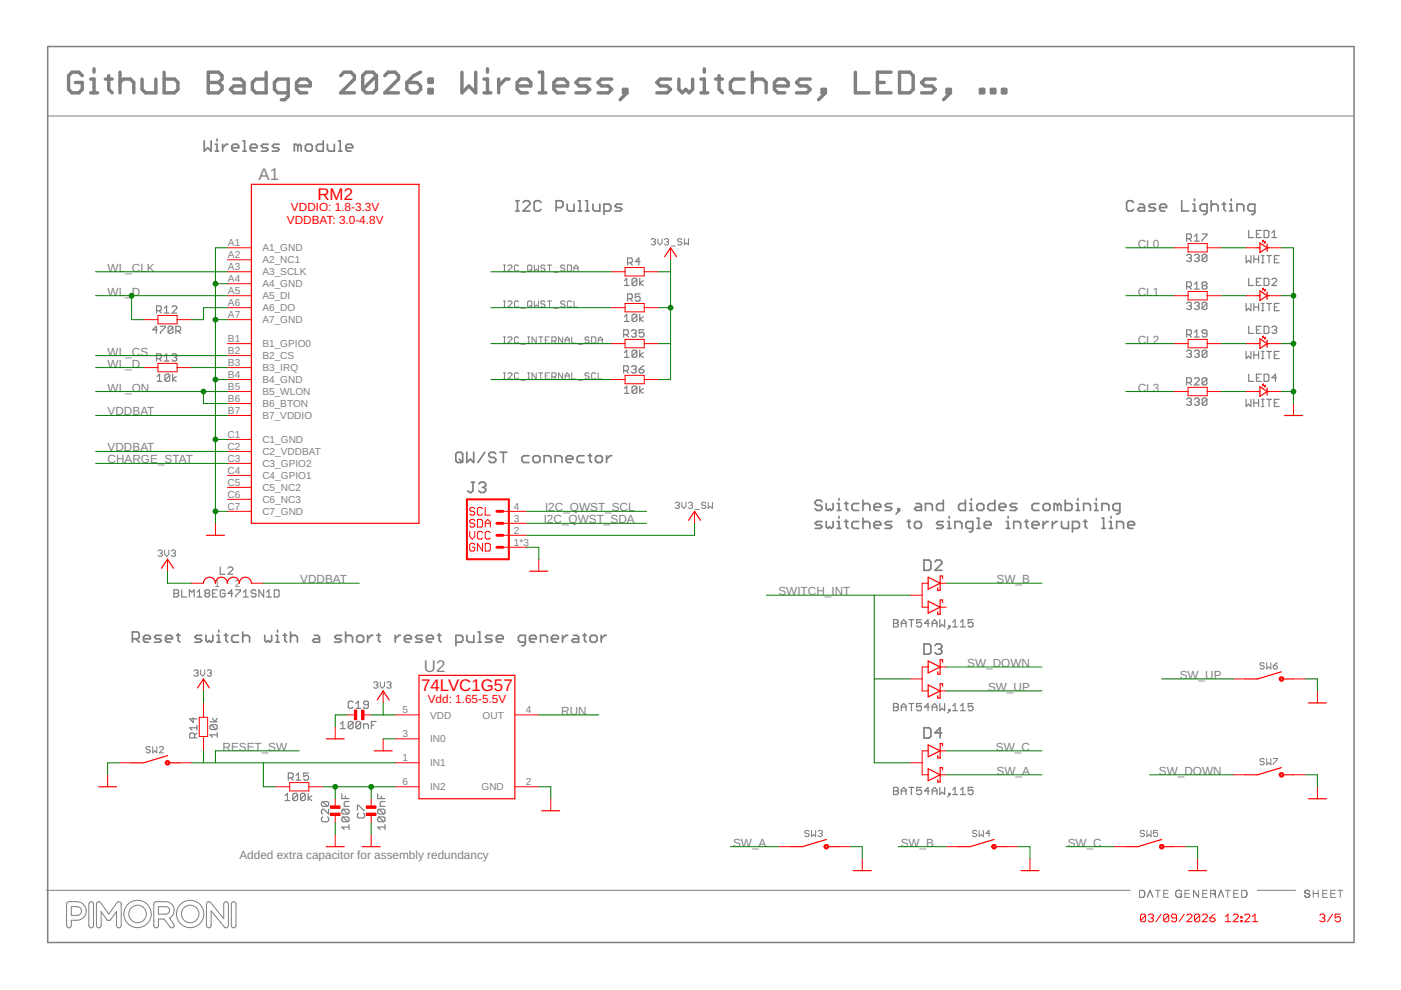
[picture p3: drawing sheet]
<svg xmlns="http://www.w3.org/2000/svg" width="297mm" height="210mm" viewBox="0 0 297 210" stroke-linecap="round" stroke-linejoin="round" font-family="sans-serif">
<g fill="none" stroke="#808080" stroke-width=".36">
<path d="M43.3 29.9v2.1l.7-.7 .8 .7v-2.1M45.7 30.6h.3v1.4M45.7 32h.7M46 29.5v.4M47.2 30.6v1.4M48.3 30.6h-.4l-.7 .7M49.1 31.3h1.5v-.4l-.4-.3h-.7l-.4 .3v.8l.4 .3h.7M51.5 32h.7M51.5 29.9h.4v2.1M53.1 31.3h1.4v-.4l-.4-.3h-.7l-.3 .3v.8l.3 .3h.7M56.9 30.6h-1.1l-.4 .3 .4 .4h.7l.4 .4-.4 .3h-1.1M59.2 30.6h-1.1l-.4 .3 .4 .4h.7l.4 .4-.4 .3h-1.1"/>
<path d="M63.1 30.9l-.3-.3h-.4v1.4M63.1 30.9v1.1M63.1 30.9l.4-.3 .4 .3v1.1M65.1 30.6h.7l.4 .3v.8l-.4 .3h-.7l-.4-.3v-.8zM68.5 29.9v2.1h-1l-.4-.3v-.8l.4-.3h1M69.4 30.6v1.1l.4 .3h1.1v-1.4M71.8 32h.7M71.8 29.9h.3v2.1M73.3 31.3h1.5v-.4l-.4-.3h-.7l-.4 .3v.8l.4 .3h.7M109.3 42.6h.8M109.3 44.7h.8M109.7 42.6v2.1"/>
<path d="M110.9 42.9l.4-.3h.7l.4 .3v.4l-1.5 1.4h1.5M114.7 42.9l-.4-.3h-.7l-.4 .3v1.5l.4 .3h.7l.4-.3M117.9 44h1.1l.4-.4v-.7l-.4-.3h-1.1v2.1M120.2 43.3v1.1l.4 .3h1.1v-1.4M122.6 42.6h.4v2.1M122.6 44.7h.7M124.1 42.6h.4v2.1M124.1 44.7h.8M125.7 43.3v1.1l.4 .3h1.1v-1.4M128.1 44.7h1l.4-.3v-.8l-.4-.3h-1v2.2M131.8 43.3h-1.1l-.3 .3 .3 .4h.8l.3 .4-.3 .3h-1.1M240.3 42.9l-.3-.3h-.8l-.3 .3v1.5l.3 .3h.8l.3-.3"/>
<path d="M241.6 43.3h.7l.4 .3v1.1h-1.1l-.4-.3 .4-.4h1.1M245 43.3h-1.1l-.4 .3 .4 .4h.7l.4 .4-.4 .3h-1.1M245.9 44h1.4v-.4l-.3-.3h-.7l-.4 .3v.8l.4 .3h.7M250.5 42.6v2.1h1.5M252.9 44.7h.7M252.9 43.3h.4v1.4M253.3 42.2v.4M255.9 44.7h-1.1l-.4-.3v-.8l.4-.3h1.1v1.8l-.4 .4h-.3M256.8 43.6l.4-.3h.7l.4 .3v1.1M256.8 42.6v2.1M259.1 43.3h.8M259.5 42.9v1.5l.4 .3"/>
<path d="M260.7 44.7h.7M260.7 43.3h.3v1.4M261 42.2v.4M262.3 44.7v-1.4h1l.4 .3v1.1M266 44.7h-1.1l-.3-.3v-.8l.3-.3h1.1v1.8l-.3 .4h-.4M96.6 96.2l.4-.3h.7l.4 .3v1.5l-.4 .4h-.7l-.4-.4zM97.4 97.3l.7 .8M99 95.9v2.2l.7-.8 .7 .8v-2.2M102.8 95.9l-1.5 2.2M105.1 96.2l-.3-.3h-.8l-.3 .3v.4l.3 .4h.8l.3 .3v.4l-.3 .4h-.8l-.3-.4M106 95.9h1.5M106.7 95.9v2.2"/>
<path d="M112.1 96.6h-1.1l-.3 .4v.7l.3 .4h1.1M113 97l.4-.4h.7l.4 .4v.7l-.4 .4h-.7l-.4-.4zM115.4 98.1v-1.5h1l.4 .4v1.1M117.7 98.1v-1.5h1.1l.3 .4v1.1M120 97.3h1.5v-.3l-.4-.4h-.7l-.4 .4v.7l.4 .4h.7M123.8 96.6h-1.1l-.3 .4v.7l.3 .4h1.1M124.7 96.6h.7M125.1 96.2v1.5l.3 .4M126.3 97l.3-.4h.8l.3 .4v.7l-.3 .4h-.8l-.3-.4zM128.6 96.6v1.5M129.7 96.6h-.4l-.7 .7M99.9 102.2h.7"/>
<path d="M100.3 102.2v1.9l-.4 .3h-.4l-.3-.3M101.5 102.6l.4-.4h.7l.4 .4v.4l-.4 .3M102.3 103.3h.3M102.6 103.3l.4 .4v.4l-.4 .3h-.7l-.4-.3M174.3 106.4l-.4-.4h-.7l-.4 .4v.4l.4 .3h.7l.4 .4v.4l-.4 .3h-.7l-.4-.3M174.3 110.6h-1.1l-.4 .4 .4 .3h.7l.4 .4-.4 .3h-1.1M175.2 106.8v1.1l.3 .3 .4-.3 .4 .3 .3-.3v-1.1M175.2 110.6v1.1l.3 .3 .4-.3 .4 .3 .3-.3v-1.1M177.5 108.2h.7M177.5 106.8h.4v1.4M177.5 110.6h.4v1.4M177.5 112h.7"/>
<path d="M177.9 105.7v.3M177.9 109.5v.4M179.1 106.8h.7M179.1 110.6h.7M179.4 106.4v1.5l.4 .3M179.4 110.2v1.5l.4 .3M182.1 106.8h-1.1l-.4 .3v.8l.4 .3h1.1M182.1 110.6h-1.1l-.4 .4v.7l.4 .3h1.1M183 107.1l.3-.3h.8l.3 .3v1.1M183 106v2.2M183 109.9v2.1M183 111l.3-.4h.8l.3 .4v1"/>
<path d="M185.3 107.5h1.5v-.4l-.4-.3h-.7l-.4 .3v.8l.4 .3h.7M185.3 111.3h1.5v-.3l-.4-.4h-.7l-.4 .4v.7l.4 .3h.7M189.1 106.8h-1.1l-.4 .3 .4 .4h.7l.4 .4-.4 .3h-1.1M189.1 110.6h-1.1l-.4 .4 .4 .3h.7l.4 .4-.4 .3h-1.1M190.4 107.9h.3v.3h-.3zM190.7 108.2l-.7 .8M192.3 110.6h.7M192.7 110.2v1.5l.3 .3M194.2 106.8h.8l.3 .3v1.1h-1.1l-.3-.3 .3-.4h1.1M194.2 110.6h.8l.3 .4v.7l-.3 .3h-.8l-.3-.3v-.7zM195.9 118.7h1.1l.4 .4v1.5l-.4 .3h-1.1zM196.2 108.2v-1.4h1.1l.4 .3v1.1"/>
<path d="M198.2 119.1l.4-.4h.7l.4 .4v.4l-1.5 1.4h1.5M200 106v2.2h-1.1l-.3-.3v-.8l.3-.3h1.1M200 110.6h-1.1l-.3 .4 .3 .3h.7l.4 .4-.4 .3h-1M200.9 112h.7M200.9 110.6h.4v1.4M201.3 109.5v.4M202.5 112v-1.4h1l.4 .4v1M204.7 106v2.2h-1.1l-.4-.3v-.8l.4-.3h1.1M205.6 108.2h.7M205.6 106.8h.3v1.4M205.9 105.7v.3M206.2 112h-1.1l-.3-.3v-.7l.3-.4h1.1v1.8l-.3 .4h-.4"/>
<path d="M207.1 112h.8M207.1 109.9h.4v2.1M207.5 106.8h.7l.4 .3v.8l-.4 .3h-.7l-.4-.3v-.8zM208.7 111.3h1.4v-.3l-.3-.4h-.7l-.4 .4v.7l.4 .3h.7M210.9 106v2.2h-1.1l-.3-.3v-.8l.3-.3h1.1M211.8 107.5h1.5v-.4l-.4-.3h-.7l-.4 .3v.8l.4 .3h.7M213.4 112h.7M213.4 110.6h.3v1.4M213.7 109.5v.4M214.9 112v-1.4h1.1l.4 .4v1M215.6 106.8h-1.1l-.4 .3 .4 .4h.7l.4 .4-.4 .3h-1.1M217.3 110.6h.7"/>
<path d="M217.6 110.2v1.5l.4 .3M218.8 111.3h1.5v-.3l-.4-.4h-.7l-.4 .4v.7l.4 .3h.7M220.3 106.8h-1.1l-.4 .3v.8l.4 .3h1.1M221.2 110.6v1.4M221.5 106.8h.7l.4 .3v.8l-.4 .3h-.7l-.3-.3v-.8zM222.2 110.6h-.3l-.7 .7M223.1 110.6v1.4M224.2 110.6h-.4l-.7 .7M224.2 107.1l-.3-.3h-.4v1.4M224.2 107.1v1.1M224.2 107.1l.4-.3 .4 .3v1.1M225.1 110.6v1.1l.3 .3h1.1v-1.4"/>
<path d="M225.8 106v2.2h1.1l.4-.3v-.8l-.4-.3h-1.1M227.4 112h1.1l.4-.3v-.7l-.4-.4h-1.1v2.2M228.2 108.2h.7M228.2 106.8h.3v1.4M228.5 105.7v.3M229.7 108.2v-1.4h1.1l.4 .3v1.1M229.7 110.6h.8M230.1 110.2v1.5l.4 .3M232.1 108.2h.7M232.1 106.8h.3v1.4M232.4 105.7v.3M233.6 108.2v-1.4h1.1l.4 .3v1.1"/>
<path d="M233.6 112h.8M233.6 109.9h.4v2.1M235.2 112h.7M235.2 110.6h.4v1.4M235.6 109.5v.4M236.7 112v-1.4h1.1l.4 .4v1M237.4 108.2h-1.1l-.3-.3v-.8l.3-.3h1.1v1.8l-.3 .4h-.4M239.1 111.3h1.4v-.3l-.3-.4h-.7l-.4 .4v.7l.4 .3h.7M28.1 135.4h1.1l.3-.3v-.8l-.3-.3h-1.1v2.2M28.8 135.4l.7 .8M30.4 135.4h1.5v-.3l-.4-.4h-.7l-.4 .4v.7l.4 .4h.7M34.2 134.7h-1.1l-.4 .4 .4 .3h.7l.4 .4-.4 .4h-1.1"/>
<path d="M35.1 135.4h1.5v-.3l-.4-.4h-.7l-.4 .4v.7l.4 .4h.7M37.4 134.7h.8M37.8 134.3v1.5l.4 .4M42.8 134.7h-1.1l-.4 .4 .4 .3h.7l.4 .4-.4 .4h-1.1M43.7 134.7v1.1l.3 .4 .4-.4 .3 .4 .4-.4v-1.1M46 136.2h.7M46 134.7h.4v1.5M46.4 133.6v.4M47.6 134.7h.7M47.9 134.3v1.5l.4 .4M50.6 134.7h-1.1l-.4 .4v.7l.4 .4h1.1M51.5 135.1l.3-.4h.8l.3 .4v1.1"/>
<path d="M51.5 134v2.2M56.1 134.7v1.1l.4 .4 .4-.4 .3 .4 .4-.4v-1.1M58.5 136.2h.7M58.5 134.7h.3v1.5M58.8 133.6v.4M60 134.7h.8M60.4 134.3v1.5l.4 .4M61.6 135.1l.4-.4h.7l.4 .4v1.1M61.6 134v2.2M66.6 134.7h.8l.3 .4v1.1h-1.1l-.3-.4 .3-.4h1.1M72.4 134.7h-1.1l-.3 .4 .3 .3h.7l.4 .4-.4 .4h-1M73.3 135.1l.3-.4h.8l.3 .4v1.1"/>
<path d="M73.3 134v2.2M76 134.7h.7l.4 .4v.7l-.4 .4h-.7l-.4-.4v-.7zM78 134.7v1.5M79.1 134.7h-.4l-.7 .7M79.9 134.7h.7M80.3 134.3v1.5l.3 .4M83.8 134.7v1.5M84.9 134.7h-.4l-.7 .7M85.7 135.4h1.5v-.3l-.4-.4h-.7l-.4 .4v.7l.4 .4h.7M89.6 134.7h-1.1l-.4 .4 .4 .3h.7l.4 .4-.4 .4h-1.1M90.4 135.4h1.5v-.3l-.4-.4h-.7l-.4 .4v.7l.4 .4h.7M92.8 134.7h.7"/>
<path d="M93.1 134.3v1.5l.4 .4M96.7 136.2h1.1l.3-.4v-.7l-.3-.4h-1.1v2.2M99 134.7v1.1l.4 .4h1.1v-1.5M101.3 134h.4v2.2M101.3 136.2h.8M104.4 134.7h-1.1l-.4 .4 .4 .3h.7l.4 .4-.4 .4h-1.1M105.2 135.4h1.5v-.3l-.4-.4h-.7l-.4 .4v.7l.4 .4h.7M111.4 136.2h-1.1l-.4-.4v-.7l.4-.4h1.1v1.8l-.4 .4h-.4M112.3 135.4h1.4v-.3l-.4-.4h-.7l-.3 .4v.7l.3 .4h.7M114.6 136.2v-1.5h1.1l.4 .4v1.1M116.9 135.4h1.5v-.3l-.4-.4h-.7l-.4 .4v.7l.4 .4h.7M119.3 134.7v1.5"/>
<path d="M120.4 134.7h-.4l-.7 .7M121.6 134.7h.7l.4 .4v1.1h-1.1l-.4-.4 .4-.4h1.1M123.6 134.7h.7M123.9 134.3v1.5l.4 .4M125.5 134.7h.7l.4 .4v.7l-.4 .4h-.7l-.4-.4v-.7zM127.5 134.7v1.5M128.5 134.7h-.3l-.7 .7M195.9 136.5h1.1l.4 .4v1.4l-.4 .4h-1.1zM198.2 136.9l.4-.4h.7l.4 .4v.3l-.4 .4M199 137.6h.3M199.3 137.6l.4 .4v.3l-.4 .4h-.7l-.4-.4M195.9 154.3h1.1l.4 .4v1.4l-.4 .4h-1.1z"/>
<path d="M199.7 155.4h-1.5l1.1-1.1v2.2"/>
</g>
<g fill="none" stroke="#808080" stroke-width=".21">
<path d="M10.1 24.6h276.8M106.7 57.5h.5M106.7 56.2h.5M107 56.2v1.3M107.7 56.4l.2-.2h.4l.2 .2v.2l-.8 .9h.8M109.9 56.4l-.2-.2h-.4l-.2 .2v.9l.2 .2h.4l.2-.2M110.5 57.7h.9M111.9 56.4l.2-.2h.4l.3 .2v.9l-.3 .2h-.4l-.2-.2zM112.3 57.1l.5 .4M113.3 56.2v1.3l.4-.4 .5 .4v-1.3M115.5 56.4l-.2-.2h-.4l-.2 .2 .2 .5h.4l.2 .2-.2 .4h-.4l-.2-.2M116.1 56.2h.9"/>
<path d="M116.5 56.2v1.3M117.5 57.7h.9M119.8 56.4l-.3-.2h-.4l-.2 .2 .2 .5h.4l.3 .2-.3 .4h-.4l-.2-.2M120.3 56.2h.6l.3 .2v.9l-.3 .2h-.6zM121.7 56.9h.9M121.7 57.5v-.9l.4-.4 .5 .4v.9M138.1 50.8l.2-.2h.4l.3 .2v.3l-.3 .2M138.5 51.3h.2M138.7 51.3l.3 .2-.3 .4h-.4l-.2-.2M139.5 50.6v.9l.4 .4 .5-.4v-.9M140.9 50.8l.2-.2h.4l.3 .2-.3 .5M141.3 51.3h.2"/>
<path d="M141.5 51.3l.3 .2-.3 .4h-.4l-.2-.2M142.3 52.2h.9M144.6 50.8l-.3-.2h-.4l-.2 .2v.3l.2 .2h.4l.3 .2-.3 .4h-.4l-.2-.2M145.1 50.6v1.3l.4-.4 .5 .4v-1.3M106.7 79.1h.5M106.7 72.7h.5M106.7 71.4h.5M106.7 65.1h.5M106.7 63.8h.5M107 63.8v1.3M107 71.4v1.3M107 79.1v1.3"/>
<path d="M107.7 79.3l.2-.2h.4l.2 .2v.2l-.8 .9h.8M107.7 64l.2-.2h.4l.2 .2v.3l-.8 .8h.8M107.7 71.6l.2-.2h.4l.2 .2v.3l-.8 .8h.8M109.9 71.6l-.2-.2h-.4l-.2 .2v.9l.2 .2h.4l.2-.2M109.9 79.3l-.2-.2h-.4l-.2 .2v.9l.2 .2h.4l.2-.2M109.9 64l-.2-.2h-.4l-.2 .2v.9l.2 .2h.4l.2-.2M110.5 73h.9M110.5 65.4h.9M111.9 79.1h.4M111.9 72.7h.4M111.9 71.4h.4M111.9 64l.2-.2h.4l.3 .2v.9l-.3 .2h-.4l-.2-.2z"/>
<path d="M112.1 71.4v1.3M112.1 79.1v1.3M112.3 64.7l.5 .4M113.3 63.8v1.3l.4-.4 .5 .4v-1.3M113.7 71.4v1.3l-.9-1.3v1.3M113.7 79.1v1.3l-.9-1.3v1.3M114.2 79.1h.9M114.2 71.4h.9M114.7 71.4v1.3M114.7 79.1v1.3M115.5 64l-.2-.2h-.4l-.2 .2 .2 .5h.4l.2 .2-.2 .4h-.4l-.2-.2M115.6 79.7h.5"/>
<path d="M115.6 72.1h.5M116.1 63.8h.9M116.5 79.1h-.9v1.3h.9M116.5 71.4h-.9v1.3h.9M116.5 63.8v1.3M117 79.9h.7l.2-.2v-.4l-.2-.2h-.7v1.3M117 72.3h.7l.2-.2v-.5l-.2-.2h-.7v1.3M117.5 79.9l.4 .5M117.5 72.3l.4 .4M117.5 65.4h.9M119.3 71.4v1.3l-.9-1.3v1.3M119.3 79.1v1.3l-.9-1.3v1.3"/>
<path d="M119.8 64l-.3-.2h-.4l-.2 .2 .2 .5h.4l.3 .2-.3 .4h-.4l-.2-.2M119.8 72.7v-.8l.5-.5 .4 .5v.8M119.8 79.7h.9M119.8 72.1h.9M121.2 64l-.3-.2h-.4l-.2 .2v.9l.2 .2h.4l.3-.2M121.2 79.1v1.3h.9M121.2 71.4v1.3h.9M121.7 63.8v1.3h.9M122.6 73h.9M124.9 71.6l-.2-.2h-.5l-.2 .2 .2 .5h.5l.2 .2-.2 .4h-.5l-.2-.2M124.9 79.3l-.2-.2h-.5l-.2 .2 .2 .4h.5l.2 .2-.2 .5h-.5l-.2-.2M125.4 71.4h.7l.2 .2v.9l-.2 .2h-.7z"/>
<path d="M126.3 79.3l-.2-.2h-.5l-.2 .2v.9l.2 .2h.5l.2-.2M126.8 79.1v1.3h.9M126.8 72.7v-.8l.5-.5 .4 .5v.8M126.8 72.1h.9M106.7 80.4h.5M110.5 80.6h.9M111.9 80.4h.4M119.8 80.4v-.9l.5-.4 .4 .4v.9M122.6 80.6h.9M33.5 116.9l.2-.3h.5l.2 .3-.2 .4M34 117.3h.2M34.2 117.3l.2 .2-.2 .5h-.5l-.2-.3"/>
<path d="M34.9 116.6v.9l.4 .5 .5-.5v-.9M36.3 116.9l.2-.3h.5l.2 .3-.2 .4M36.8 117.3h.2M37 117.3l.2 .2-.2 .5h-.5l-.2-.3M143.2 106.7l.2-.2h.4l.2 .2-.2 .4M143.6 107.1h.2M143.8 107.1l.2 .3v.2l-.2 .2h-.4l-.2-.2M144.5 106.5v.9l.5 .4 .4-.4v-.9M146 106.7l.2-.2h.4l.2 .2-.2 .4M146.4 107.1h.2M146.6 107.1l.2 .3-.2 .4h-.4l-.2-.2M147.4 108h.9"/>
<path d="M149.6 106.7l-.2-.2h-.4l-.2 .2 .2 .4h.4l.2 .3v.2l-.2 .2h-.4l-.2-.2M150.2 106.5v1.3l.4-.4 .4 .4v-1.3M31.9 158.5l-.3-.2h-.4l-.2 .2v.2l.2 .2h.4l.3 .3-.3 .4h-.4l-.2-.2M32.4 158.3v1.3l.4-.4 .5 .4v-1.3M33.8 158.5l.2-.2h.4l.2 .2v.2l-.8 .9h.8M41.1 142.3l.3-.3h.4l.2 .3-.2 .4M41.6 142.7h.2M41.8 142.7l.2 .2-.2 .5h-.4l-.3-.3M42.5 142v.9l.5 .5 .4-.5v-.9M43.9 142.3l.3-.3h.4l.2 .3-.2 .4M44.4 142.7h.2M44.6 142.7l.2 .2-.2 .5h-.4l-.3-.3"/>
<path d="M79.2 144.8l.2-.2h.5l.2 .2-.2 .4M79.7 145.2h.2M79.9 145.2l.2 .3-.2 .4h-.5l-.2-.2M80.6 144.6v.9l.5 .4 .4-.4v-.9M82 144.8l.3-.2h.4l.2 .2-.2 .4M82.5 145.2h.2M82.7 145.2l.2 .3-.2 .4h-.4l-.3-.2M268 140.7l-.2-.2h-.4l-.2 .4 .2 .3h.4l.2 .4-.2 .2h-.4l-.2-.2M268.6 140.5v1.3l.4-.4 .5 .4v-1.3M270 141.2h.6l.2 .4-.2 .2h-.4l-.2-.2zM270.8 140.5l-.8 .7M171.5 176.3l-.2-.2h-.4l-.3 .2v.2l.3 .2h.4l.2 .5-.2 .2h-.4l-.3-.2"/>
<path d="M172.1 176.1v1.3l.4-.4 .4 .4v-1.3M173.5 176.3l.2-.2h.4l.2 .2v.2l-.2 .2M173.9 176.7h.2M174.1 176.7l.2 .3-.2 .4h-.4l-.2-.2M207.1 176.3l-.2-.2h-.5l-.2 .2v.2l.2 .2h.5l.2 .5-.2 .2h-.5l-.2-.2M207.6 176.1v1.3l.4-.4 .5 .4v-1.3M209.9 176.7h-.9l.7-.6v1.3M242.6 176.3l-.2-.2h-.4l-.2 .2 .2 .4h.4l.2 .3-.2 .4h-.4l-.2-.2M243.2 176.1v1.3l.4-.4 .5 .4v-1.3M245.4 176.1h-.8v.6l.4-.2 .4 .2v.5l-.2 .2h-.4l-.2-.2M268 161l-.2-.2h-.4l-.2 .2 .2 .5h.4l.2 .2-.2 .5h-.4l-.2-.3M268.6 160.8v1.4l.4-.5 .5 .5v-1.4"/>
<path d="M270 160.8h.8v.2l-.8 .9v.3M9.8 188.8h229.8M14.2 191.4l.4-.2a3.9 3.9 0 0 1 2.8 .3 1.96 1.96 0 0 1 .8 2.2 1.96 1.96 0 0 1-1.9 1.4h-1.2v1.1a.5 .5 0 0 1-.5 .5 .5 .5 0 0 1-.5-.5zM15.1 192.2h1.3a.92 .92 0 0 1 .9 1 .92 .92 0 0 1-.9 .9h-1.3zM18.9 191.4a.5 .5 0 0 1 .6-.2 .5 .5 0 0 1 .3 .5v4.5a.5 .5 0 0 1-.5 .5 .5 .5 0 0 1-.5-.5zM20.6 191.4l.4-.2 .3 .1 1.8 2.5 1.7-2.4a.49 .49 0 0 1 .6-.2 .49 .49 0 0 1 .3 .5v4.5a.5 .5 0 0 1-.5 .5 .5 .5 0 0 1-.5-.5v-2.9l-1.3 1.7-.3 .2-.4-.1-1.3-1.8v2.9a.5 .5 0 0 1-.5 .5 .5 .5 0 0 1-.5-.5zM32.7 191.4l.4-.2h2.1a1.85 1.85 0 0 1 1.7 1.4 1.85 1.85 0 0 1-1 2.1l.9 1.2a.5 .5 0 0 1 0 .7 .5 .5 0 0 1-.7 0l-1.3-1.7h-1.2v1.3a.5 .5 0 0 1-.5 .5 .5 .5 0 0 1-.5-.5zM33.6 192.2h1.6a.79 .79 0 0 1 .7 .8 .79 .79 0 0 1-.7 .8h-1.6zM44 191.3l.3-.1 .3 .1 2.8 3.5v-3.1a.5 .5 0 0 1 .6-.5 .5 .5 0 0 1 .4 .5v4.5l-.1 .4-.3 .1-.4-.1-2.8-3.5v3.1a.5 .5 0 0 1-.5 .5 .5 .5 0 0 1-.5-.5v-4.5zM49.1 191.4a.5 .5 0 0 1 .6-.2 .5 .5 0 0 1 .3 .5v4.5a.5 .5 0 0 1-.5 .5 .5 .5 0 0 1-.5-.5zM241.6 188.8h.6a.87 .87 0 0 1 .4 1.2l-.3 .2-.7 .1zM242.6 189v.1"/>
<path d="M243.2 190.3l.6-1.5 .6 1.5M244.9 188.8h1.1M245.5 188.8v1.5M246.7 189.5h.9M247.7 188.8h-1v1.5h1M250 189.5h.5M250.2 188.8h.1M250.4 188.9v.1M250.5 189.1a.72 .72 0 0 0-1-.2 .72 .72 0 0 0-.1 1.1 .72 .72 0 0 0 1 .1l.1-.6M250.5 189.5v.8M251.2 189.5h.9M252.2 188.8h-1v1.5h1"/>
<path d="M254.1 188.8v1.5l-1.1-1.5v1.5M255 189.5h.9M256 188.8h-1v1.5h1M257.3 189.5h.1M257.4 189.5h.1M257.5 189.5h-.8M257.5 189.5l.1 .2 .1 .5M257.5 188.8h.1M257.5 189.5h.1M257.6 188.8h.1M257.6 189.6h.1M257.6 189.7h.1"/>
<path d="M257.7 188.9v.4l-.2 .1M257.7 190h.1M257.7 189.3l-.2 .2M257.7 189l-.1-.2h-.9v1.5M257.7 190.2l.1 .1M257.7 190.2h.1M258.3 190.3l.6-1.5 .6 1.5M259.8 188.8h1.1M260.3 188.8v1.5M261.6 189.5h.9M262.6 188.8h-1v1.5h1M263.3 188.8h.6a.85 .85 0 0 1 .2 1.4l-.8 .1z"/>
<path d="M266.6 188.8h8.1M276.6 189.8l.2 .4M276.7 189.3l1 .4M276.7 189.3h.1M276.8 189.4h.1M276.9 188.8h-.1M276.9 188.8h.1M276.9 189.4h.1M277 188.8h.1M277 188.8l-.3 .2v.3M277 188.8a.46 .46 0 0 1 .6 .3M277 189.4l.1 .1"/>
<path d="M277.2 189.5h.1M277.4 189.5l.1 .1M277.5 189.6h.1M277.6 189.7l.1 .3M277.6 190l-.3 .3-.5-.2M277.7 190h-.1M278.4 188.8v1.5M278.4 189.4h1.1M279.5 188.8v1.5M280.5 189.5h.8M281.4 188.8h-.9v1.5h.9M282.2 189.5h.8"/>
<path d="M283.1 188.8h-.9v1.5h.9M283.6 188.8h1.1M284.2 188.8v1.5"/>
<circle cx="29.2" cy="193.8" r="2.9"/>
<circle cx="29.2" cy="193.8" r="1.86"/>
<circle cx="40.3" cy="193.8" r="2.9"/>
<circle cx="40.3" cy="193.8" r="1.86"/>
</g>
<path d="M10.1 9.9h277v189.9h-277z" fill="none" stroke="#808080" stroke-width=".32"/>
<g fill="none" stroke="#808080" stroke-width=".25">
<path d="M132.4 59.5l.5-.5v1.5M133.1 55.7h.7l.3-.2v-.6l-.3-.2h-.7v1.5M133.6 55.7l.5 .5M135 59.3v1l-.2 .2h-.5l-.3-.2M135 59.3l-.2-.3h-.5l-.3 .3v1M135 59.3l-1 1M135.6 59v1.5M135.7 55.5h-1l.7-.8v1.5M136.4 59.5l-.8 .5 .8 .5M251.6 54.2l.2-.3h.5l.3 .3v.2l-.3 .3M251.6 50.6h.7l.3-.2v-.5l-.3-.3h-.7v1.5M252.1 54.7h.2"/>
<path d="M252.1 50.6l.5 .5M252.3 54.7l.3 .2v.3l-.3 .3h-.5l-.2-.3M253.2 54.2l.3-.3h.5l.3 .3v.2l-.3 .3M253.2 50.1l.5-.5v1.5M253.2 51.1h1.1M253.7 54.7h.3M254 54.7l.3 .2v.3l-.3 .3h-.5l-.3-.3M254.9 49.6h1v.3l-1 1v.2M255.9 54.2l-.3-.3h-.5l-.2 .3v1M255.9 54.2v1l-.3 .3h-.5l-.2-.3M255.9 54.2l-1 1M264.2 54.2v1.5l.5-.5 .5 .5v-1.5"/>
<path d="M264.8 59v1.5h1M264.8 48.9v1.5h1M265.8 54.2v1.5M265.8 54.9h1M266.4 49.6h.5M266.4 59.8h.5M266.8 54.2v1.5M267.4 59h-1v1.5h1M267.4 48.9h-1v1.5h1M267.5 55.7h.5M267.5 54.2h.5M267.7 54.2v1.5"/>
<path d="M268 59h.8l.2 .3v1l-.2 .2h-.8zM268 48.9h.8l.2 .2v1l-.2 .3h-.8zM268.6 54.2h1M269.1 54.2v1.5M269.7 59.3l.2-.3h.5l.3 .3v.2l-1 1h1M269.7 50.4h1M269.7 49.4l.5-.5v1.5M270.2 54.9h.5M271.2 54.2h-1v1.5h1M33.2 65.9h.8l.2-.3v-.5l-.2-.2h-.8v1.5M33.2 76h.8l.2-.2v-.5l-.2-.3h-.8v1.5M33.3 79.8l.5-.5v1.6"/>
<path d="M33.4 69.9h-1l.7-.7v1.5M33.7 65.9l.5 .5M33.7 76l.5 .5M34 69.2h1v.2l-1 1v.3M34.8 65.4l.5-.5v1.5M34.8 75.5l.5-.5v1.5M34.8 66.4h1M34.8 76.5h1M36 79.6v1l-.3 .3h-.5l-.2-.3M36 79.6l-.3-.3h-.5l-.2 .3v1M36 79.6l-1 1M36.5 65.1l.2-.2h.5l.3 .2v.3l-1 1h1"/>
<path d="M36.5 75.3l.2-.3h.5l.3 .3v.2l-.3 .3M36.6 79.3v1.6M36.7 69.4l-.3-.2h-.5l-.3 .2v1M36.7 69.4v1l-.3 .3h-.5l-.3-.3M36.7 69.4l-1.1 1M37 75.8h.2M37.2 75.8l.3 .2v.3l-.3 .2h-.5l-.2-.2M37.3 70.2h.7l.3-.3v-.5l-.3-.2h-.7v1.5M37.4 79.8l-.8 .5 .8 .6M37.8 70.2l.5 .5M132.2 71h.8l.2-.3v-.5l-.2-.3h-.8v1.6M132.2 78.6h.8l.2-.3v-.5l-.2-.2h-.8v1.5"/>
<path d="M132.4 75.8h1M132.4 67.1l.5-.5v1.6M132.4 74.8l.5-.5v1.5M132.4 60.5h1M132.4 68.2h1M132.7 71l.5 .5M132.7 78.6l.5 .5M133.1 63.3h.7l.3-.2v-.5l-.3-.3h-.7v1.5M133.6 63.3l.5 .5M133.9 70.2l.2-.3h.5l.3 .3v.2l-.3 .3M133.9 77.8l.2-.2h.5l.3 .2v.3l-.3 .2M134.4 70.7h.2"/>
<path d="M134.4 78.3h.2M134.6 70.7l.3 .3v.2l-.3 .3h-.5l-.2-.3M134.6 78.3l.3 .3v.2l-.3 .3h-.5l-.2-.3M135 74.5l-.2-.2h-.5l-.3 .2v1M135 74.5v1l-.2 .3h-.5l-.3-.3M135 66.9l-.2-.3h-.5l-.3 .3v1M135 66.9v1l-.2 .3h-.5l-.3-.3M135 66.9l-1 1M135 74.5l-1 1M135.5 78.3h.8l.2 .3v.2l-.2 .3h-.5l-.3-.3zM135.6 66.6v1.6M135.6 74.3v1.5"/>
<path d="M135.7 62.3h-1v.8l.5-.3h.2l.3 .3v.5l-.3 .2h-.5l-.2-.2M136.4 67.1l-.8 .5 .8 .6M136.4 74.8l-.8 .5 .8 .5M136.5 69.9h-1v.8l.5-.3h.3l.2 .3v.5l-.2 .3h-.5l-.3-.3M136.5 77.6l-1 .7M251.6 71h.7l.3-.3v-.5l-.3-.3h-.7v1.6M251.6 60.8h.7l.3-.3v-.5l-.3-.2h-.7v1.5M251.6 64.3l.2-.2h.5l.3 .2v.3l-.3 .3M251.6 74.5l.2-.2h.5l.3 .2v.3l-.3 .2M252.1 64.9h.2M252.1 75h.2M252.1 60.8l.5 .5"/>
<path d="M252.1 71l.5 .5M252.3 64.9l.3 .2v.3l-.3 .2h-.5l-.2-.2M252.3 75l.3 .3v.2l-.3 .3h-.5l-.2-.3M253.2 64.3l.3-.2h.5l.3 .2v.3l-.3 .3M253.2 74.5l.3-.2h.5l.3 .2v.3l-.3 .2M253.2 60.3l.5-.5v1.5M253.2 70.4l.5-.5v1.6M253.2 61.3h1.1M253.2 71.5h1.1M253.7 64.9h.3M253.7 75h.3M254 64.9l.3 .2v.3l-.3 .2h-.5l-.3-.2"/>
<path d="M254 75l.3 .3v.2l-.3 .3h-.5l-.3-.3M255.1 60.5l-.2-.2v-.3l.2-.2h.5l.3 .2v.3l-.3 .2M255.1 60.5l-.2 .3v.2l.2 .3h.5l.3-.3v-.2l-.3-.3M255.1 60.5h.5M255.9 70.7h-.8l-.2-.3v-.2l.2-.3h.5l.3 .3v1l-.3 .3h-.5l-.2-.3M255.9 64.3l-.3-.2h-.5l-.2 .2v1.1M255.9 74.5l-.3-.2h-.5l-.2 .2v1M255.9 64.3v1.1l-.3 .2h-.5l-.2-.2M255.9 74.5v1l-.3 .3h-.5l-.2-.3M255.9 64.3l-1 1.1M255.9 74.5l-1 1M264.2 64.3v1.6l.5-.5 .5 .5v-1.6"/>
<path d="M264.2 74.5v1.5l.5-.5 .5 .5v-1.5M264.8 69.2v1.5h1M264.8 79.3v1.6h1M265.8 64.3v1.6M265.8 74.5v1.5M265.8 65.1h1M265.8 75.3h1M266.4 69.9h.5M266.8 64.3v1.6M266.8 74.5v1.5M267.4 69.2h-1v1.5h1M267.4 79.3h-1v1.6h1"/>
<path d="M267.5 65.9h.5M267.5 64.3h.5M267.5 76h.5M267.5 74.5h.5M267.7 64.3v1.6M267.7 74.5v1.5M268 69.2h.8l.2 .2v1l-.2 .3h-.8zM268 79.3h.8l.2 .3v1l-.2 .3h-.8zM268.6 64.3h1M268.6 74.5h1M269.1 64.3v1.6M269.1 74.5v1.5"/>
<path d="M269.7 69.4l.2-.2h.5l.3 .2v.3l-.3 .2M270.2 69.9h.2M270.2 65.1h.5M270.2 75.3h.5M270.4 69.9l.3 .3v.2l-.3 .3h-.5l-.2-.3M271.2 64.3h-1v1.6h1M271.2 74.5h-1v1.5h1M33.3 80.9h1M132.4 82.4l.5-.5v1.5M132.4 83.4h1M135 82.1l-.2-.2h-.5l-.3 .2v1M135 82.1v1l-.2 .3h-.5l-.3-.3"/>
<path d="M135 82.1l-1 1M135.6 81.9v1.5M136.4 82.4l-.8 .5 .8 .5M251.6 81.1h.7l.3-.2v-.6l-.3-.2h-.7v1.5M251.6 84.7l.2-.3h.5l.3 .3v.2l-.3 .3M252.1 85.2h.2M252.1 81.1l.5 .5M252.3 85.2l.3 .2v.3l-.3 .2h-.5l-.2-.2M253.2 80.3l.3-.2h.5l.3 .2v.3l-1.1 1h1.1M253.2 84.7l.3-.3h.5l.3 .3v.2l-.3 .3M253.7 85.2h.3M254 85.2l.3 .2v.3l-.3 .2h-.5l-.3-.2"/>
<path d="M255.9 80.3l-.3-.2h-.5l-.2 .2v1.1M255.9 84.7l-.3-.3h-.5l-.2 .3v1M255.9 80.3v1.1l-.3 .2h-.5l-.2-.2M255.9 84.7v1l-.3 .2h-.5l-.2-.2M255.9 80.3l-1 1.1M255.9 84.7l-1 1M264.2 84.7v1.5l.5-.5 .5 .5v-1.5M265.8 84.7v1.5M265.8 85.4h1M266.4 80.1h.5M266.8 84.7v1.5M267.5 86.2h.5"/>
<path d="M267.5 84.7h.5M267.7 84.7v1.5M268.6 84.7h1M269.1 84.7v1.5M270.2 85.4h.5M270.7 80.1h-1l.7-.8v1.6M271.2 84.7h-1v1.5h1M36.9 125.1h.7l.3 .2v.3l-.3 .2 .3 .3v.2l-.3 .3h-.7zM36.9 125.8h.7M38.5 125.1v1.5h1M40.2 126.6v-1.5l.5 .5 .5-.5v1.5M41.8 126.6h1"/>
<path d="M41.8 125.6l.5-.5v1.5M43.7 125.8l-.3-.2v-.3l.3-.2h.5l.2 .2v.3l-.2 .2M43.7 125.8l-.3 .3v.2l.3 .3h.5l.2-.3v-.2l-.2-.3M43.7 125.8h.5M45.1 125.8h.5M46.1 125.1h-1v1.5h1M46.7 120.2v1.6h1M47.7 125.3l-.2-.2h-.6l-.2 .2v1l.2 .3h.6l.2-.3v-.5h-.5M48.3 120.5l.3-.3h.5l.3 .3v.2l-1.1 1.1h1.1M49.4 125.8h-1.1l.8-.7v1.5M50 125.1h1v.2l-1 1v.3M51.6 126.6h1"/>
<path d="M51.6 125.6l.5-.5v1.5M54.3 125.3l-.3-.2h-.5l-.2 .2v.3l.2 .2h.5l.3 .3v.2l-.3 .3h-.5l-.2-.3M55.9 125.1v1.5l-1-1.5v1.5M56.5 126.6h1M56.5 125.6l.5-.5v1.5M58.2 125.1h.7l.3 .2v1l-.3 .3h-.7zM189.4 131.4h.8l.3 .3v.2l-.3 .3 .3 .2v.3l-.3 .2h-.8zM189.4 132.2h.8M191.1 132.2h1M191.1 132.9v-1l.5-.5 .5 .5v1M192.7 131.4h1M193.2 131.4v1.5"/>
<path d="M195.4 131.4h-1v.8l.7-.3 .3 .3v.5l-.3 .2h-.5l-.2-.2M197 132.2h-1l.8-.8v1.5M197.6 132.2h1M197.6 132.9v-1l.5-.5 .5 .5v1M199.3 131.4v1.5l.5-.5 .5 .5v-1.5M201.2 132.7h.2v.2h-.2zM201.4 132.9l-.5 .5M202 132.9h1M202 131.9l.5-.5v1.5M203.6 132.9h1.1M203.6 131.9l.6-.5v1.5M206.3 131.4h-1v.8l.7-.3 .3 .3v.5l-.3 .2h-.5l-.2-.2"/>
<path d="M41 152.2v1l-.8-.8h1.5M41.2 156.4v-.7l-.2-.3h-.5l-.3 .3v.7h1.5M41.7 155.4l-.5 .5M41.7 154.3h-1.5l.5 .5M41.7 153.8v1M44.5 153h1.6M44.8 153.7h1l.3 .2v.5l-.3 .3M44.8 153.7l-.3 .2v.5l.3 .3h1M44.8 153.7l1 1M45 152.3l.6 .7 .5-.7M46.1 155.8h-1.6l.5 .5M46.1 155.3v1"/>
<path d="M72.2 153.5l.5-.5v1.5M72.2 154.5h1M74.8 153.2v1l-.2 .3h-.5l-.3-.3M74.8 148.9l-.2-.2h-.5l-.3 .2v1l.3 .3h.5l.2-.3M74.8 153.2l-.2-.2h-.5l-.3 .2v1M74.8 153.2l-1 1M75.5 150.2h1M75.5 149.2l.5-.5v1.5M76.5 153.2v1l-.3 .3h-.5l-.2-.3M76.5 153.2l-.3-.2h-.5l-.2 .2v1M76.5 153.2l-1 1M77.1 154.5v-1h.8l.2 .2v.8"/>
<path d="M78.1 149.4h-.8l-.2-.2v-.3l.2-.2h.6l.2 .2v1l-.2 .3h-.6l-.2-.3M78.7 153.7h.5M79.8 153h-1.1v1.5M189.4 149.2h.8l.3 .2v.3l-.3 .2 .3 .3v.2l-.3 .3h-.8zM189.4 149.9h.8M191.1 150.7v-1l.5-.5 .5 .5v1M191.1 149.9h1M192.7 149.2h1M193.2 149.2v1.5M195.4 149.2h-1v.7l.5-.2h.2l.3 .2v.5l-.3 .3h-.5l-.2-.3M197 149.9h-1l.8-.7v1.5M197.6 150.7v-1l.5-.5 .5 .5v1"/>
<path d="M197.6 149.9h1M199.3 149.2v1.5l.5-.5 .5 .5v-1.5M201.2 150.4h.2v.3h-.2zM201.4 150.7l-.5 .5M202 149.7l.5-.5v1.5M202 150.7h1M203.6 149.7l.6-.5v1.5M203.6 150.7h1.1M206.3 149.2h-1v.7l.5-.2h.2l.3 .2v.5l-.3 .3h-.5l-.2-.3M60.4 168.7l.5-.5v1.5M60.4 169.7h1M61.1 164.9h.8l.2-.2v-.6l-.2-.2h-.8v1.5"/>
<path d="M61.6 164.9l.5 .5M62.8 164.4l.5-.5v1.5M62.8 165.4h1M63.1 168.5l-.3-.3h-.5l-.2 .3v1M63.1 168.5v1l-.3 .2h-.5l-.2-.2M63.1 168.5l-1 1M64.7 168.5l-.2-.3h-.5l-.3 .3v1M64.7 168.5v1l-.2 .2h-.5l-.3-.2M64.7 168.5l-1 1M65.3 168.2v1.5M65.4 163.9h-1v.8l.5-.3h.3l.2 .3v.5l-.2 .2h-.6l-.2-.2M66.1 168.7l-.8 .5 .8 .5"/>
<path d="M68.4 173.2l-.2 .3v.5l.2 .2h1l.3-.2v-.5l-.3-.3M68.4 169.9l1 1.1M68.4 169.9h1l.3 .3v.5l-.3 .3M68.4 169.9l-.2 .3v.5l.2 .3h1M69.7 171.6v1l-1-1h-.3l-.2 .2v.5l.2 .3M72.5 168.3v1h1.5M72.7 171.6h1l.3 .2v.5l-.3 .3M72.7 173.2h1l.3 .3v.5l-.3 .2M72.7 173.2l-.2 .3v.5l.2 .2h1M72.7 171.6l-.2 .2v.5l.2 .3h1M72.7 173.2l1 1M72.7 171.6l1 1"/>
<path d="M73.2 168.8v.5M74 175.4h-1.5l.5 .5M74 174.9v1M74 169.9h-.8l-.2 .3v.8h1M75.8 171.8v-1h.2l1 1h.3M76 172.4l-.2 .3v.5l.2 .2h1l.3-.2v-.5l-.3-.3M80.1 168.3v1h1.5M80.3 173.2l-.2 .3v.5l.2 .2h1.1M80.3 173.2h1.1l.2 .3v.5l-.2 .2M80.3 171.6l-.2 .2v.5l.2 .3h1.1M80.3 171.6h1.1l.2 .2v.5l-.2 .3M80.3 173.2l1.1 1"/>
<path d="M80.3 171.6l1.1 1M80.9 168.8v.5M81.6 175.4h-1.5l.5 .5M81.6 169.9h-.7l-.3 .3v.8h1M81.6 174.9v1M189.4 166.9h.8l.3 .3v.2l-.3 .3 .3 .3v.2l-.3 .3h-.8zM189.4 167.7h.8M191.1 168.5v-1.1l.5-.5 .5 .5v1.1M191.1 167.7h1M192.7 166.9h1M193.2 166.9v1.6M195.4 166.9h-1v.8l.5-.3h.2l.3 .3v.5l-.3 .3h-.5l-.2-.3"/>
<path d="M197 167.7h-1l.8-.8v1.6M197.6 168.5v-1.1l.5-.5 .5 .5v1.1M197.6 167.7h1M199.3 166.9v1.6l.5-.5 .5 .5v-1.6M201.2 168.2h.2v.3h-.2zM201.4 168.5l-.5 .5M202 167.4l.5-.5v1.6M202 168.5h1M203.6 167.4l.6-.5v1.6M203.6 168.5h1.1M206.3 166.9h-1v.8l.5-.3h.2l.3 .3v.5l-.3 .3h-.5l-.2-.3"/>
</g>
<g fill="none" stroke="#f00" stroke-width=".21">
<path d="M48.2 55.1h5.1M48.2 52.5h5.1M48.2 57.6h5.1M129.5 57.6h3M132.5 56.7h4.1v1.8h-4.1zM136.6 57.6h3M142.2 52.5v2.6M248.8 52.5h3.1M251.9 51.6h4v1.8h-4zM255.9 52.5h3.1M264.1 52.5h2.5M267.7 51.1l.2-.2v.3z"/>
<path d="M267.9 50.9l-.3 .5M268.1 51.3l.2-.1v.3zM268.3 51.2l-.3 .4M269.2 52.5h2.5M30.4 77.9h3.1M30.4 67.8h3.1M33.5 66.9h4v1.8h-4zM33.5 77h4v1.8h-4zM37.5 77.9h3.1M37.5 67.8h3.1M48.2 65.2h5.1M48.2 60.2h5.1"/>
<path d="M48.2 62.7h5.1M48.2 77.9h5.1M48.2 75.4h5.1M48.2 67.8h5.1M48.2 72.9h5.1M129.5 65.2h3M129.5 72.9h3M132.5 72h4.1v1.7h-4.1zM132.5 64.3h4.1v1.8h-4.1zM132.5 79.6h4.1v1.8h-4.1zM136.6 65.2h3M136.6 72.9h3"/>
<path d="M248.8 62.7h3.1M248.8 72.9h3.1M251.9 61.8h4v1.8h-4zM251.9 72h4v1.7h-4zM255.9 62.7h3.1M255.9 72.9h3.1M264.1 62.7h2.5M264.1 72.9h2.5M267.7 61.2l.2-.1v.3zM267.7 71.4l.2-.1v.2zM267.9 61.1l-.3 .5M267.9 71.3l-.3 .4"/>
<path d="M268.1 61.5l.2-.1v.2zM268.1 71.6l.2-.1v.3zM268.3 61.4l-.3 .4M268.3 71.5l-.3 .5M269.2 62.7h2.5M269.2 72.9h2.5M48.2 83h5.1M48.2 85.6h5.1M48.2 88.1h5.1M48.2 93.2h5.1M48.2 95.7h5.1M48.2 98.3h5.1"/>
<path d="M48.2 80.5h5.1M129.5 80.5h3M136.6 80.5h3M248.8 83h3.1M251.9 82.1h4v1.8h-4zM255.9 83h3.1M264.1 83h2.5M267.7 81.6l.2-.2v.3zM267.9 81.4l-.3 .5M268.1 81.8l.2-.1v.2zM268.3 81.7l-.3 .4M269.2 83h2.5"/>
<path d="M274.2 85.6v2.5M35.5 118.6v2.5M45.7 111v2.5M48.2 108.4h5.1M48.2 100.8h5.1M48.2 103.3h5.1M48.2 105.9h5.1M99.6 112.7v1l.5 .6 .6-.6v-1M100.7 107.9l-.3-.3h-.5l-.3 .3v.2l.3 .3h.5l.3 .3v.2l-.3 .3h-.5l-.3-.3M100.7 115.5l-.3-.3h-.5l-.3 .3v1.1l.3 .2h.5l.3-.2v-.6h-.6M100.7 110.4l-.3-.3h-.5l-.3 .3v.3l.3 .3h.5l.3 .2v.3l-.3 .3h-.5l-.3-.3M101.2 110.1h.8l.3 .3v1.1l-.3 .3h-.8z"/>
<path d="M102.3 107.9l-.3-.3h-.5l-.3 .3v1l.3 .3h.5l.3-.3M102.3 112.9l-.3-.2h-.5l-.3 .2v1.1l.3 .3h.5l.3-.3M102.3 115.2v1.6l-1.1-1.6v1.6M102.9 111h1M102.9 107.6v1.6h1M102.9 111.8v-1.1l.5-.6 .5 .6v1.1M102.9 115.2h.8l.2 .3v1.1l-.2 .2h-.8zM103.9 112.9l-.2-.2h-.6l-.2 .2v1.1l.2 .3h.6l.2-.3M106.6 108.4h5.1M106.6 116h5.1M106.6 113.5h5.1M106.6 111h5.1"/>
<path d="M114.2 118.6v2.5M147.3 108.4v2.6M40.6 123.7h2.5M53.3 123.7h2.5M193 126.2h2.5M196.8 123.7h-1.3v5h1.3M199.3 123.7h1.3M199.3 128.7h1.3M42.2 152.1h1.8v4h-1.8zM43.1 144v2.5M43.1 149v3.1M43.1 156.1v3.1"/>
<path d="M71.1 154.1v2.6M73.6 151.6h1.7M77 151.6h1.7M81.2 146.5v2.5M81.2 156.7v2.5M83.8 156.7h5M83.8 151.6h5M109.2 151.6h5M193 144h2.5M196.8 159.2h-1.3v5.1h1.3M196.8 141.4h-1.3v5.1h1.3M199.3 141.4h1.3"/>
<path d="M199.3 146.5h1.3M199.3 159.2h1.3M261.5 144h2.6M274.2 144h2.6M279.3 146.5v2.5M22.8 164.3v2.5M25.4 161.7h2.5M38.1 161.7h2.5M58.4 166.8h3M61.4 165.9h4.1v1.8h-4.1zM65.5 166.8h3M71.1 169.4v1.6"/>
<path d="M71.1 172.8v1.6M71.1 177v2.5M78.7 169.4v1.6M78.7 172.8v1.6M78.7 177v2.5M83.8 161.7h5M83.8 166.8h5M109.2 166.8h5M116.8 169.4v2.5M165 179.5h2.6M177.7 179.5h2.6M193 161.7h2.5"/>
<path d="M199.3 164.3h1.3M200.6 179.5h2.5M213.3 179.5h2.5M236.2 179.5h2.5M248.8 179.5h2.6M261.5 164.3h2.6M274.2 164.3h2.6M279.3 166.8v2.6M182.8 182.1v2.5M218.4 182.1v2.5M242.9 194.1l-.3-.3h-.5l-.3 .3v1.1M242.9 194.1v1.1l-.3 .2h-.5l-.3-.2"/>
<path d="M242.9 194.1l-1.1 1.1M243.4 194.1l.3-.3h.6l.2 .3v.3l-.2 .2M244 194.6h.3M244.3 194.6l.2 .3v.3l-.2 .2h-.6l-.3-.2M246.2 193.8l-1.1 1.6M247.8 194.1l-.3-.3h-.5l-.3 .3v1.1M247.8 194.1v1.1l-.3 .2h-.5l-.3-.2M247.8 194.1l-1.1 1.1M249.4 194.6h-.8l-.3-.2v-.3l.3-.3h.6l.2 .3v1.1l-.2 .2h-.6l-.3-.2M251.1 193.8l-1.1 1.6M251.6 194.1l.3-.3h.6l.2 .3v.3l-1.1 1h1.1M253.9 182.1v2.5"/>
<path d="M254.4 194.1l-.3-.3h-.6l-.2 .3v1.1M254.4 194.1v1.1l-.3 .2h-.6l-.2-.2M254.4 194.1l-1.1 1.1M254.9 194.1l.3-.3h.5l.3 .3v.3l-1.1 1h1.1M256.5 194.6h.9l.2 .3v.3l-.2 .2h-.6l-.3-.2zM257.6 193.8l-.5 .3-.6 .5M259.8 195.4h1.1M259.8 194.4l.5-.6v1.6M261.5 194.1l.2-.3h.6l.2 .3v.3l-1 1h1M263.1 195.2h.3v.2h-.3zM263.1 194.4h.3v.2h-.3zM263.9 194.1l.3-.3h.5l.3 .3v.3l-1.1 1h1.1"/>
<path d="M265.5 195.4h1.1M265.5 194.4l.6-.6v1.6M279.8 194.1l.3-.3h.5l.3 .3v.3l-.3 .2M280.4 194.6h.2M280.6 194.6l.3 .3v.3l-.3 .2h-.5l-.3-.2M282.5 193.8l-1 1.6M284.2 193.8h-1.1v.8l.8-.2 .3 .2v.6l-.3 .2h-.5l-.3-.2"/>
</g>
<g fill="none" stroke="#f00" stroke-width=".25">
<path d="M53.3 39.1h35.5v71.9h-35.5zM140.9 54.4l1.3-1.9 1.2 1.9M266.6 52.5h.5M267.1 51.5l1.5 1-1.5 1.1zM268.6 52.5h.6M268.6 51.8v1.5M266.6 62.7h.5M266.6 72.9h.5M267.1 61.7l1.5 1-1.5 1zM267.1 71.8l1.5 1.1-1.5 1zM268.6 61.9v1.6M268.6 72.1v1.5"/>
<path d="M268.6 62.7h.6M268.6 72.9h.6M266.6 83h.5M267.1 82l1.5 1-1.5 1zM268.6 82.3v1.5M268.6 83h.6M272.3 88.1h3.8M43.8 113.5h3.8M146 110.3l1.3-1.9 1.2 1.9M34.2 120.5l1.3-1.9 1.3 1.9M43.1 123.7a1.27 1.27 0 0 1 1.3-1.3 1.27 1.27 0 0 1 1.3 1.3 1.27 1.27 0 0 1 1.2-1.3 1.27 1.27 0 0 1 1.3 1.3 1.27 1.27 0 0 1 1.3-1.3 1.27 1.27 0 0 1 1.3 1.3 1.27 1.27 0 0 1 1.2-1.3 1.27 1.27 0 0 1 1.3 1.3M112.3 121.1h3.8"/>
<path d="M196.8 122.4l2.5 1.3-2.5 1.2zM196.8 127.5l2.5 1.2-2.5 1.3zM199.8 122.6v-.5h-.5v3.1h-.5v-.5M199.8 127.7v-.5h-.5v3.1h-.5v-.5M41.9 145.9l1.2-1.9 1.3 1.9M69.2 156.7h3.8M79.3 159.2h3.8M80 148.4l1.2-1.9 1.3 1.9M88.8 143.2h20.4v26.2h-20.4zM196.8 140.1l2.5 1.3-2.5 1.3zM196.8 145.2l2.5 1.3-2.5 1.3zM196.8 157.9l2.5 1.3-2.5 1.3z"/>
<path d="M199.8 140.4v-.5h-.5v3h-.5v-.5M199.8 145.5v-.5h-.5v3h-.5v-.5M199.8 158.2v-.5h-.5v3h-.5v-.5M271.7 142.4l-5.1 1.6h-2.5M272.2 144h2M277.4 149h3.8M20.9 166.8h3.8M35.5 160.2l-5.1 1.5h-2.5M36 161.7h2.1M69.2 179.5h3.8M76.8 179.5h3.8M114.9 171.9h3.8"/>
<path d="M175.2 178l-5.1 1.5h-2.5M175.7 179.5h2M196.8 163l2.5 1.3-2.5 1.2zM199.8 163.3v-.5h-.5v3h-.5v-.5M210.8 178l-5.1 1.5h-2.6M211.3 179.5h2M246.3 178l-5.1 1.5h-2.5M246.8 179.5h2M271.7 162.8l-5.1 1.5h-2.5M272.2 164.3h2M277.4 169.4h3.8M180.9 184.6h3.8"/>
<path d="M216.5 184.6h3.8M252 184.6h3.8"/>
</g>
<g fill="#f00" stroke="#f00" stroke-width=".21">
<path d="M174.9 179.1a.49 .49 0 0 1 .7 .2 .49 .49 0 0 1-.3 .7 .49 .49 0 0 1-.6-.5h.3a.24 .24 0 0 1 .3-.2 .24 .24 0 0 1 .1 .4 .24 .24 0 0 1-.4-.1l-.3-.1z" fill-rule="evenodd"/>
<path d="M210.4 179.1a.48 .48 0 0 1 .8 .2 .48 .48 0 0 1-.3 .7 .48 .48 0 0 1-.6-.5h.2a.24 .24 0 0 1 .4-.2 .24 .24 0 0 1 0 .4 .24 .24 0 0 1-.4-.1l-.2-.1z" fill-rule="evenodd"/>
<path d="M246 179.1a.48 .48 0 0 1 .7 .2 .48 .48 0 0 1-.3 .7 .48 .48 0 0 1-.6-.5h.3a.23 .23 0 0 1 .3-.2 .23 .23 0 0 1 .1 .4 .23 .23 0 0 1-.4-.1l-.3-.1z" fill-rule="evenodd"/>
<path d="M271.4 143.6a.49 .49 0 0 1 .7 .2 .49 .49 0 0 1-.3 .6 .49 .49 0 0 1-.6-.4h.3a.23 .23 0 0 1 .3-.3 .23 .23 0 0 1 .1 .4 .23 .23 0 0 1-.4 0l-.3-.1z" fill-rule="evenodd"/>
<path d="M271.4 163.9a.49 .49 0 0 1 .7 .2 .49 .49 0 0 1-.3 .7 .49 .49 0 0 1-.6-.5h.3a.23 .23 0 0 1 .3-.2 .23 .23 0 0 1 .1 .3 .23 .23 0 0 1-.4 0l-.3-.1z" fill-rule="evenodd"/>
<path d="M35.2 161.4a.49 .49 0 0 1 .8 .1 .49 .49 0 0 1-.4 .7 .49 .49 0 0 1-.6-.5h.3a.23 .23 0 0 1 .3-.2 .23 .23 0 0 1 .1 .4 .23 .23 0 0 1-.4-.1l-.3-.1z" fill-rule="evenodd"/>
</g>
<g fill="#f00" stroke="#f00" stroke-width=".21">
<path d="M76.7 150.6h.5v2h-.5z"/>
<path d="M75.1 150.6h.5v2h-.5z"/>
<path d="M70.1 170.9h2v.5h-2z"/>
<path d="M70.1 172.4h2v.5h-2z"/>
<path d="M77.7 170.9h2v.5h-2z"/>
<path d="M77.7 172.4h2v.5h-2z"/>
</g>
<path d="M99 105.9h8.9v12.7h-8.9z" fill="none" stroke="#f00" stroke-width=".42"/>
<path d="M105.3 111h1.3M105.3 113.5h1.3M105.3 116h1.3M105.3 108.4h1.3" fill="none" stroke="#f00" stroke-width=".61"/>
<g fill="none" stroke="#008000" stroke-width=".21">
<path d="M20.3 57.6h27.9M48.2 52.5h-2.5v58.5M104.1 57.6h25.4M139.6 57.6h2.6M142.2 55.1v25.4h-2.6M238.7 52.5h10.1M259 52.5h5.1M271.7 52.5h2.5v33.1M20.3 62.7h27.9M20.3 75.4h27.9M20.3 77.9h10.1M27.9 62.7v5.1h2.5"/>
<path d="M40.6 77.9h7.6M45.7 60.2h2.5M45.7 67.8h2.5M48.2 65.2h-5.1v2.6h-2.5M104.1 72.9h25.4M104.1 65.2h25.4M139.6 72.9h2.6M139.6 65.2h2.6M238.7 62.7h10.1M238.7 72.9h10.1M259 62.7h5.1M259 72.9h5.1"/>
<path d="M271.7 62.7h2.5M271.7 72.9h2.5M20.3 83h27.9M20.3 88.1h27.9M20.3 95.7h27.9M20.3 98.3h27.9M43.1 83v2.6h5.1M45.7 93.2h2.5M45.7 80.5h2.5M104.1 80.5h25.4M238.7 83h10.1M259 83h5.1"/>
<path d="M271.7 83h2.5M45.7 108.4h2.5M111.7 108.4h25.4M111.7 116h2.5v2.6M111.7 111h25.4M147.3 111v2.5h-35.6M35.5 121.1v2.6h5.1M55.8 123.7h20.4M162.5 126.2h30.5M185.4 126.2v35.5h7.6M200.6 123.7h20.3M43.1 146.5v2.5"/>
<path d="M43.1 159.2v2.5M63.5 159.2h-17.8v2.5M73.6 151.6h-2.5v2.5M78.7 151.6h5.1M81.2 156.7h2.6M81.2 149v2.6M114.2 151.6h12.7M185.4 144h7.6M200.6 159.2h20.3M200.6 141.4h20.3M200.6 146.5h20.3M246.3 144h15.2"/>
<path d="M276.8 144h2.5v2.5M25.4 161.7h-2.6v2.6M40.6 161.7h43.2M55.8 161.7v5.1h2.6M68.5 166.8h15.3M71.1 166.8v2.6M71.1 174.4v2.6M78.7 166.8v2.6M78.7 174.4v2.6M114.2 166.8h2.6v2.6M154.9 179.5h10.1M180.3 179.5h2.5v2.6"/>
<path d="M190.4 179.5h10.2M200.6 164.3h20.3M215.8 179.5h2.6v2.6M226 179.5h10.2M243.8 164.3h17.7M251.4 179.5h2.5v2.6M276.8 164.3h2.5v2.5"/>
</g>
<g fill="#008000" stroke="#008000" stroke-width=".21">
<circle cx="45.7" cy="108.4" r=".51"/>
<circle cx="45.7" cy="93.2" r=".51"/>
<circle cx="45.7" cy="80.5" r=".51"/>
<circle cx="45.7" cy="67.8" r=".51"/>
<circle cx="45.7" cy="60.2" r=".51"/>
<circle cx="274.2" cy="62.7" r=".51"/>
<circle cx="274.2" cy="72.9" r=".51"/>
<circle cx="274.2" cy="83" r=".51"/>
<circle cx="27.9" cy="62.7" r=".51"/>
<circle cx="43.1" cy="83" r=".51"/>
<circle cx="71.1" cy="166.8" r=".51"/>
<circle cx="78.7" cy="166.8" r=".51"/>
<circle cx="142.2" cy="65.2" r=".51"/>
</g>
<g fill="none" stroke="#808080" stroke-width=".72">
<path d="M17.4 16l-.7-.7h-1.4l-.8 .7v2.9l.8 .8h1.4l.7-.8v-1.4h-1.4M19.2 19.7h1.5M19.2 16.8h.7v2.9M19.9 14.6v.7M22.3 16.8h1.5M23.1 16v2.9l.7 .8M25.4 17.5l.8-.7h1.4l.8 .7v2.2M25.4 15.3v4.4M30.1 16.8v2.1l.8 .8h2.1v-2.9M34.8 15.3v4.4h2.2l.7-.8v-1.4l-.7-.7h-2.2M44.2 15.3h2.1l.8 .7v.8l-.8 .7 .8 .7v.7l-.8 .8h-2.1zM44.2 17.5h2.1"/>
<path d="M49.6 16.8h1.4l.8 .7v2.2h-2.2l-.8-.8 .8-.7h2.2M56.4 15.3v4.4h-2.1l-.8-.8v-1.4l.8-.7h2.1M61.1 19.7h-2.2l-.7-.8v-1.4l.7-.7h2.2v3.6l-.7 .7h-.8M62.9 18.2h2.9v-.7l-.8-.7h-1.4l-.7 .7v1.4l.7 .8h1.4M72.2 16l.7-.7h1.5l.7 .7v.8l-2.9 2.9h2.9M79.8 16l-.7-.7h-1.5l-.7 .7v2.9M79.8 16v2.9l-.7 .8h-1.5l-.7-.8M79.8 16l-2.9 2.9M81.6 16l.7-.7h1.5l.7 .7v.8l-2.9 2.9h2.9M86.3 17.5h2.1l.8 .7v.7l-.8 .8h-1.4l-.7-.8zM89.2 15.3l-1.5 .7-1.4 1.5M90.9 18.9h.8v.8h-.8z"/>
<path d="M90.9 16.8h.8v.7h-.8zM97.9 15.3v4.4l1.5-1.5 1.5 1.5v-4.4M102.6 19.7h1.5M102.6 16.8h.8v2.9M103.4 14.6v.7M105.7 16.8v2.9M107.9 16.8h-.7l-1.5 1.4M109.6 18.2h2.9v-.7l-.7-.7h-1.4l-.8 .7v1.4l.8 .8h1.4M114.3 15.3h.7v4.4M114.3 19.7h1.5M117.4 18.2h3v-.7l-.8-.7h-1.4l-.8 .7v1.4l.8 .8h1.4M125 16.8h-2.2l-.7 .7 .7 .7h1.5l.7 .7-.7 .8h-2.2"/>
<path d="M129.7 16.8h-2.2l-.7 .7 .7 .7h1.5l.7 .7-.7 .8h-2.2M132.2 18.9h.7v.8h-.7zM132.9 19.7l-1.4 1.4M142.2 16.8h-2.2l-.7 .7 .7 .7h1.4l.8 .7-.8 .8h-2.1M143.9 16.8v2.1l.8 .8 .7-.8 .7 .8 .8-.8v-2.1M148.6 19.7h1.5M148.6 16.8h.7v2.9M149.3 14.6v.7M151.7 16.8h1.5M152.5 16v2.9l.7 .8M157.8 16.8h-2.2l-.7 .7v1.4l.7 .8h2.2M159.5 17.5l.8-.7h1.4l.7 .7v2.2"/>
<path d="M159.5 15.3v4.4M164.2 18.2h2.9v-.7l-.7-.7h-1.5l-.7 .7v1.4l.7 .8h1.5M171.8 16.8h-2.2l-.7 .7 .7 .7h1.5l.7 .7-.7 .8h-2.2M174.3 18.9h.7v.8h-.7zM175 19.7l-1.5 1.4M181.4 15.3v4.4h2.9M186 17.5h1.5M188.9 15.3h-2.9v4.4h2.9M190.7 15.3h2.2l.7 .7v2.9l-.7 .8h-2.2zM198.3 16.8h-2.2l-.7 .7 .7 .7h1.5l.7 .7-.7 .8h-2.2M200.8 18.9h.7v.8h-.7zM201.5 19.7l-1.5 1.4"/>
<path d="M207.9 18.9h.7v.8h-.7zM210.2 18.9h.7v.8h-.7zM212.5 18.9h.8v.8h-.8z"/>
</g>
<g font-size="3.6" fill="#808080">
<text x="54.8" y="38.1">A1</text>
<text x="89.9" y="142.4">U2</text>
</g>
<g font-size="3.6" fill="#f00">
<text x="67.3" y="42.4">RM2</text>
<text x="89.3" y="146.5">74LVC1G57</text>
</g>
<g font-size="2.5" fill="#f00">
<text x="60.8" y="47.5">VDDBAT: 3.0-4.8V</text>
<text x="61.7" y="44.8">VDDIO: 1.8-3.3V</text>
<text x="90.7" y="149">Vdd: 1.65-5.5V</text>
</g>
<g font-size="2.5" fill="#808080">
<text x="241.2" y="52.5">CL0</text>
<text x="22.8" y="57.6">WL_CLK</text>
<text x="22.8" y="62.7">WL_</text>
<text x="28" y="62.7">D</text>
<text x="241.2" y="62.7">CL1</text>
<text x="22.8" y="75.4">WL_CS</text>
<text x="22.8" y="77.9">WL_D</text>
<text x="241.2" y="72.9">CL2</text>
<text x="22.8" y="83">WL_ON</text>
<text x="241.2" y="83">CL3</text>
<text x="22.8" y="88.1">VDDBAT</text>
<text x="22.8" y="95.7">VDDBAT</text>
<text x="22.8" y="98.3">CHARGE_STAT</text>
<text x="115.3" y="110.9">I2C_QWST_SDA</text>
<text x="115.6" y="108.4">I2C_QWST_SCL</text>
<text x="63.7" y="123.6">VDDBAT</text>
<text x="211.3" y="123.6">SW_B</text>
<text x="165" y="126.2">SWITCH_INT</text>
<text x="205.1" y="141.4">SW_DOWN</text>
<text x="250.1" y="144">SW_UP</text>
<text x="209.5" y="146.5">SW_UP</text>
<text x="119" y="151.6">RUN</text>
<text x="47.2" y="159.2">RESET_SW</text>
<text x="211.2" y="159.2">SW_C</text>
<text x="211.3" y="164.3">SW_A</text>
<text x="245.7" y="164.3">SW_DOWN</text>
<text x="155.4" y="179.5">SW_A</text>
<text x="191" y="179.5">SW_B</text>
<text x="226.4" y="179.5">SW_C</text>
<text x="50.8" y="182.1">Added extra capacitor for assembly redundancy</text>
</g>
<g font-size="2.1" fill="#808080">
<text x="48.3" y="52.2">A1</text>
<text x="55.6" y="53.3">A1_GND</text>
<text x="48.3" y="54.7">A2</text>
<text x="48.3" y="59.8">A4</text>
<text x="48.3" y="57.3">A3</text>
<text x="55.6" y="55.8">A2_NC1</text>
<text x="55.6" y="58.4">A3_SCLK</text>
<text x="48.3" y="64.9">A6</text>
<text x="48.3" y="62.3">A5</text>
<text x="55.6" y="66">A6_DO</text>
<text x="55.6" y="60.9">A4_GND</text>
<text x="55.6" y="63.5">A5_DI</text>
<text x="48.3" y="67.4">A7</text>
<text x="55.6" y="68.5">A7_GND</text>
<text x="48.3" y="77.6">B3</text>
<text x="48.3" y="75">B2</text>
<text x="48.3" y="72.5">B1</text>
<text x="55.6" y="76.2">B2_CS</text>
<text x="55.6" y="73.6">B1_GPIO0</text>
<text x="48.3" y="82.7">B5</text>
<text x="48.3" y="80.1">B4</text>
<text x="55.6" y="83.8">B5_WLON</text>
<text x="55.6" y="81.2">B4_GND</text>
<text x="55.6" y="78.7">B3_IRQ</text>
<text x="48.3" y="85.2">B6</text>
<text x="48.3" y="87.7">B7</text>
<text x="55.6" y="86.3">B6_BTON</text>
<text x="55.6" y="88.9">B7_VDDIO</text>
<text x="48.2" y="92.8">C1</text>
<text x="48.2" y="95.4">C2</text>
<text x="55.6" y="93.9">C1_GND</text>
<text x="48.2" y="97.9">C3</text>
<text x="48.2" y="100.4">C4</text>
<text x="55.6" y="96.5">C2_VDDBAT</text>
<text x="55.6" y="99">C3_GPIO2</text>
<text x="55.6" y="101.6">C4_GPIO1</text>
<text x="48.2" y="103">C5</text>
<text x="48.2" y="105.5">C6</text>
<text x="55.6" y="104.1">C5_NC2</text>
<text x="55.6" y="106.6">C6_NC3</text>
<text x="48.2" y="108.1">C7</text>
<text x="55.6" y="109.2">C7_GND</text>
<text x="109" y="113.1">2</text>
<text x="109" y="110.6">3</text>
<text x="109" y="108.1">4</text>
<text x="109" y="115.7">1*3</text>
<text x="45.5" y="124.4">1</text>
<text x="49.8" y="124.4">2</text>
<text x="85.3" y="151.2">5</text>
<text x="91.2" y="152.3">VDD</text>
<text x="102.3" y="152.3">OUT</text>
<text x="111.5" y="151.2">4</text>
<text x="85.3" y="161.4">1</text>
<text x="85.3" y="156.3">3</text>
<text x="91.2" y="157.4">IN0</text>
<text x="85.3" y="166.5">6</text>
<text x="91.2" y="162.5">IN1</text>
<text x="91.2" y="167.6">IN2</text>
<text x="102.1" y="167.6">GND</text>
<text x="111.5" y="166.5">2</text>
</g>
</svg>
